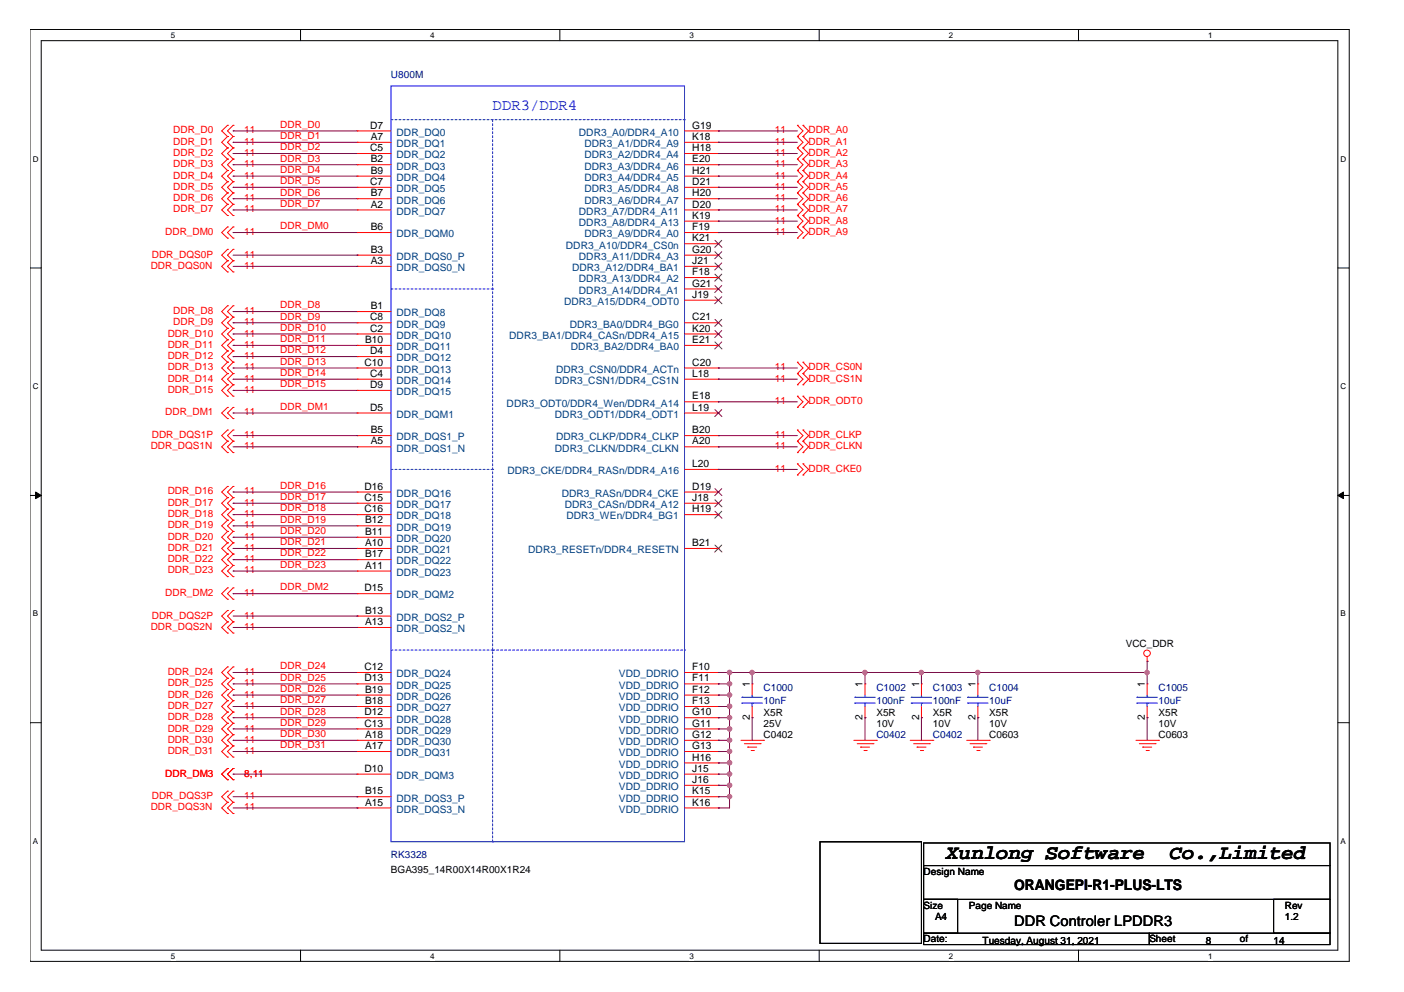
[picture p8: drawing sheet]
<svg xmlns="http://www.w3.org/2000/svg" width="297mm" height="210mm" viewBox="0 0 297 210" stroke-linecap="round" stroke-linejoin="round" font-family="sans-serif">
<path d="M6.3 6.2h279.2v197.2h-279.2zM8.7 8.6h274.3v192.5h-274.3z" fill="none" stroke="#000" stroke-width=".21"/>
<g fill="#fff">
<path d="M36.2 6.5h.9v1.9h-.9z"/>
<path d="M36.2 201.3h.9v1.9h-.9z"/>
</g>
<path d="M63.6 6.2v2.4M63.6 201.1v2.3" fill="none" stroke="#000" stroke-width=".21"/>
<g fill="#fff">
<path d="M91 6.5h.9v1.9h-.9z"/>
<path d="M91 201.3h.9v1.9h-.9z"/>
</g>
<path d="M118.4 6.2v2.4M118.4 201.1v2.3" fill="none" stroke="#000" stroke-width=".21"/>
<g fill="#fff">
<path d="M145.9 6.5h.9v1.9h-.9z"/>
<path d="M145.9 201.3h.9v1.9h-.9z"/>
</g>
<path d="M173.3 6.2v2.4M173.3 201.1v2.3" fill="none" stroke="#000" stroke-width=".21"/>
<g fill="#fff">
<path d="M200.7 6.5h1v1.9h-1z"/>
<path d="M200.7 201.3h1v1.9h-1z"/>
</g>
<path d="M228.2 6.2v2.4M228.2 201.1v2.3" fill="none" stroke="#000" stroke-width=".21"/>
<g fill="#fff">
<path d="M255.6 6.5h.9v1.9h-.9z"/>
<path d="M255.6 201.3h.9v1.9h-.9z"/>
<path d="M6.9 32.7h1.3v1.9h-1.3z"/>
<path d="M283.6 32.7h1.3v1.9h-1.3z"/>
<path d="M6.9 80.7h1.3v1.9h-1.3z"/>
<path d="M283.6 80.7h1.3v1.9h-1.3z"/>
</g>
<path d="M6.3 56.7h2.4M283 56.7h2.4" fill="none" stroke="#000" stroke-width=".21"/>
<g fill="#fff">
<path d="M6.9 128.9h1.2v1.9h-1.2z"/>
<path d="M283.6 128.9h1.2v1.9h-1.2z"/>
</g>
<path d="M6.3 104.8h2.4M283 104.8h2.4" fill="none" stroke="#000" stroke-width=".21"/>
<g fill="#000" stroke="#000" stroke-width=".21">
<path d="M7.5 104.1l1.2 .7-1.2 .7z" fill-rule="evenodd"/>
<path d="M283 104.8l1.2-.7v1.4z" fill-rule="evenodd"/>
</g>
<g fill="#fff">
<path d="M6.9 177h1.2v1.9h-1.2z"/>
<path d="M283.6 177h1.2v1.9h-1.2z"/>
</g>
<path d="M6.3 152.9h2.4M283 152.9h2.4M173.5 178.1h21.4v21.5h-21.4zM195.4 178.4h86v4.7h-86zM195.4 183.1h86v7.2h-86zM195.4 190.3h7.2v7.2h-7.2zM195.4 197.5h47.8v2.4h-47.8zM243.2 197.5h38.2v2.4h-38.2zM269.5 190.3h11.9v7.2h-11.9z" fill="none" stroke="#000" stroke-width=".21"/>
<g fill="none" stroke="#f00" stroke-width=".21">
<path d="M48.1 38.5h.1M48.1 36.1h.1M48.1 33.7h.1M48.1 31.3h.1M48.1 28.9h.1M48.1 26.5h.1M48.1 38.5l-1.2 1.1 1.2 1.2M48.1 36.1l-1.2 1.2 1.2 1.2M48.1 33.7l-1.2 1.2 1.2 1.2M48.1 31.3l-1.2 1.2 1.2 1.2M48.1 28.9l-1.2 1.2 1.2 1.2M48.1 26.5l-1.2 1.2 1.2 1.2"/>
<path d="M49.3 38.5h.1M49.3 36.1h.1M49.3 33.7h.1M49.3 31.3h.1M49.3 28.9h.1M49.3 26.5h.1M49.3 38.5l-1.2 1.1 1.2 1.2M49.3 36.1l-1.2 1.2 1.2 1.2M49.3 33.7l-1.2 1.2 1.2 1.2M49.3 31.3l-1.2 1.2 1.2 1.2M49.3 28.9l-1.2 1.2 1.2 1.2M49.3 26.5l-1.2 1.2 1.2 1.2"/>
<path d="M75.6 27.7h.1M75.6 30.1h.1M75.6 32.5h.1M75.6 34.9h.1M75.6 37.3h.1M75.6 39.6h.1M75.6 27.7h7.1M75.6 30.1h7.1M75.6 32.5h7.1M75.6 34.9h7.1M75.6 37.3h7.1M75.6 39.6h7.1"/>
<path d="M144.8 27.7h7.2M144.8 30.1h7.2M144.8 32.5h7.2M144.8 34.9h7.2M144.8 37.3h7.2M144.8 39.6h7.2M152 27.7h.1M152 30.1h.1M152 32.5h.1M152 34.9h.1M152 37.3h.1M152 39.6h.1"/>
<path d="M168.7 33.7h.1M168.7 31.3h.1M168.7 38.5h.1M168.7 36.1h.1M168.7 28.9h.1M168.7 26.5h.1M168.7 31.3l1.2 1.2-1.2 1.2M168.7 38.5l1.2 1.1-1.2 1.2M168.7 33.7l1.2 1.2-1.2 1.2M168.7 28.9l1.2 1.2-1.2 1.2M168.7 26.5l1.2 1.2-1.2 1.2M168.7 36.1l1.2 1.2-1.2 1.2"/>
<path d="M169.9 33.7h.1M169.9 31.3h.1M169.9 38.5h.1M169.9 36.1h.1M169.9 28.9h.1M169.9 26.5h.1M169.9 31.3l1.2 1.2-1.2 1.2M169.9 38.5l1.2 1.1-1.2 1.2M169.9 33.7l1.2 1.2-1.2 1.2M169.9 28.9l1.2 1.2-1.2 1.2M169.9 26.5l1.2 1.2-1.2 1.2M169.9 36.1l1.2 1.2-1.2 1.2"/>
<path d="M48.1 40.8h.1M48.1 43.2h.1M48.1 45.6h.1M48.1 48h.1M48.1 50.4h.1M48.1 52.8h.1M48.1 55.2h.1M48.1 57.5h.1M48.1 40.8l-1.2 1.3 1.2 1.1M48.1 43.2l-1.2 1.2 1.2 1.2M48.1 48l-1.2 1.2 1.2 1.2M48.1 52.8l-1.2 1.2 1.2 1.2"/>
<path d="M48.1 55.2l-1.2 1.2 1.2 1.1M49.3 40.8h.1M49.3 43.2h.1M49.3 45.6h.1M49.3 48h.1M49.3 50.4h.1M49.3 52.8h.1M49.3 55.2h.1M49.3 57.5h.1M49.3 40.8l-1.2 1.3 1.2 1.1M49.3 43.2l-1.2 1.2 1.2 1.2M49.3 48l-1.2 1.2 1.2 1.2"/>
<path d="M49.3 52.8l-1.2 1.2 1.2 1.2M49.3 55.2l-1.2 1.2 1.2 1.1M75.6 42.1h.1M75.6 44.4h.1M75.6 49.2h.1M75.6 54h.1M75.6 56.4h.1M75.6 42.1h7.1M75.6 44.4h7.1M75.6 49.2h7.1M75.6 54h7.1M75.6 56.4h7.1"/>
<path d="M144.8 42.1h7.2M144.8 44.4h7.2M144.8 49.2h7.2M144.8 54h7.2M144.8 56.4h7.2M144.8 46.8h7.2M144.8 51.6h7.2M144.8 58.7h7.2M152 42.1h.1M152 44.4h.1M152 46.8h.1M152 49.2h.1"/>
<path d="M152 51.6h.1M152 54h.1M152 56.4h.1M152 58.7h.1M168.7 40.8h.1M168.7 43.2h.1M168.7 50.4h.1M168.7 48h.1M168.7 45.6h.1M168.7 48l1.2 1.2-1.2 1.2M168.7 40.8l1.2 1.3-1.2 1.1M168.7 43.2l1.2 1.2-1.2 1.2"/>
<path d="M168.7 45.6l1.2 1.2-1.2 1.2M169.9 40.8h.1M169.9 43.2h.1M169.9 50.4h.1M169.9 48h.1M169.9 45.6h.1M169.9 40.8l1.2 1.3-1.2 1.1M169.9 48l1.2 1.2-1.2 1.2M169.9 43.2l1.2 1.2-1.2 1.2M169.9 45.6l1.2 1.2-1.2 1.2M48.1 74.3h.1M48.1 76.6h.1"/>
<path d="M48.1 79.1h.1M48.1 71.9h.1M48.1 64.7h.1M48.1 67.1h.1M48.1 69.5h.1M48.1 74.3l-1.2 1.2 1.2 1.1M48.1 79.1l-1.2 1.1 1.2 1.2M48.1 71.9l-1.2 1.2 1.2 1.2M48.1 64.7l-1.2 1.2 1.2 1.2M48.1 76.6l-1.2 1.3 1.2 1.2M48.1 69.5l-1.2 1.2 1.2 1.2M48.1 67.1l-1.2 1.2 1.2 1.2"/>
<path d="M49.3 74.3h.1M49.3 76.6h.1M49.3 79.1h.1M49.3 71.9h.1M49.3 64.7h.1M49.3 67.1h.1M49.3 69.5h.1M49.3 74.3l-1.2 1.2 1.2 1.1M49.3 79.1l-1.2 1.1 1.2 1.2M49.3 71.9l-1.2 1.2 1.2 1.2M49.3 64.7l-1.2 1.2 1.2 1.2M49.3 76.6l-1.2 1.3 1.2 1.2"/>
<path d="M49.3 69.5l-1.2 1.2 1.2 1.2M49.3 67.1l-1.2 1.2 1.2 1.2M75.6 65.9h.1M75.6 68.3h.1M75.6 70.7h.1M75.6 73.1h.1M75.6 75.5h.1M75.6 77.9h.1M75.6 65.9h7.1M75.6 68.3h7.1M75.6 70.7h7.1M75.6 73.1h7.1"/>
<path d="M75.6 75.5h7.1M75.6 77.9h7.1M144.8 68.3h7.2M144.8 70.7h7.2M144.8 73.1h7.2M144.8 77.9h7.2M144.8 61.1h7.2M144.8 63.5h7.2M152 61.1h.1M152 63.5h.1M152 68.3h.1M152 70.7h.1"/>
<path d="M152 73.1h.1M152 77.9h.1M168.7 79.1h.1M168.7 76.6h.1M168.7 79.1l1.2 1.1-1.2 1.2M168.7 76.6l1.2 1.3-1.2 1.2M169.9 79.1h.1M169.9 76.6h.1M169.9 79.1l1.2 1.1-1.2 1.2M169.9 76.6l1.2 1.3-1.2 1.2M48.1 86.2h.1M48.1 88.6h.1"/>
<path d="M48.1 81.4h.1M48.1 83.8h.1M48.1 91h.1M48.1 93.4h.1M48.1 95.8h.1M48.1 86.2l-1.2 1.2 1.2 1.2M48.1 81.4l-1.2 1.2 1.2 1.2M48.1 91l-1.2 1.2 1.2 1.2M48.1 93.4l-1.2 1.1 1.2 1.3M49.3 86.2h.1M49.3 88.6h.1M49.3 81.4h.1"/>
<path d="M49.3 83.8h.1M49.3 91h.1M49.3 93.4h.1M49.3 95.8h.1M49.3 86.2l-1.2 1.2 1.2 1.2M49.3 81.4l-1.2 1.2 1.2 1.2M49.3 91l-1.2 1.2 1.2 1.2M49.3 93.4l-1.2 1.1 1.2 1.3M75.6 80.2h.1M75.6 82.6h.1M75.6 87.4h.1M75.6 92.2h.1"/>
<path d="M75.6 94.5h.1M75.6 80.2h7.1M75.6 82.6h7.1M75.6 87.4h7.1M75.6 92.2h7.1M75.6 94.5h7.1M144.8 80.2h7.2M144.8 87.4h7.2M144.8 92.2h7.2M144.8 94.5h7.2M144.8 85h7.2M144.8 99.3h7.2"/>
<path d="M152 80.2h.1M152 85h.1M152 87.4h.1M152 92.2h.1M152 94.5h.1M152 99.3h.1M168.7 81.4h.1M168.7 95.8h.1M168.7 93.4h.1M168.7 98.1h.1M168.7 91h.1M168.7 86.2h.1"/>
<path d="M168.7 83.8h.1M168.7 93.4l1.2 1.1-1.2 1.3M168.7 98.1l1.2 1.2-1.2 1.2M168.7 91l1.2 1.2-1.2 1.2M168.7 83.8l1.2 1.2-1.2 1.2M169.9 81.4h.1M169.9 95.8h.1M169.9 93.4h.1M169.9 98.1h.1M169.9 91h.1M169.9 86.2h.1M169.9 83.8h.1"/>
<path d="M169.9 93.4l1.2 1.1-1.2 1.3M169.9 98.1l1.2 1.2-1.2 1.2M169.9 91l1.2 1.2-1.2 1.2M169.9 83.8l1.2 1.2-1.2 1.2M48.1 119.6h.1M48.1 112.5h.1M48.1 114.9h.1M48.1 117.2h.1M48.1 110.1h.1M48.1 102.9h.1M48.1 105.3h.1M48.1 107.7h.1"/>
<path d="M48.1 119.6l-1.2 1.2 1.2 1.2M48.1 112.5l-1.2 1.2 1.2 1.2M48.1 117.2l-1.2 1.2 1.2 1.2M48.1 110.1l-1.2 1.2 1.2 1.2M48.1 102.9l-1.2 1.2 1.2 1.2M48.1 114.9l-1.2 1.1 1.2 1.2M48.1 107.7l-1.2 1.2 1.2 1.2M48.1 105.3l-1.2 1.2 1.2 1.2M49.3 119.6h.1M49.3 112.5h.1M49.3 114.9h.1M49.3 117.2h.1"/>
<path d="M49.3 110.1h.1M49.3 102.9h.1M49.3 105.3h.1M49.3 107.7h.1M49.3 119.6l-1.2 1.2 1.2 1.2M49.3 112.5l-1.2 1.2 1.2 1.2M49.3 117.2l-1.2 1.2 1.2 1.2M49.3 110.1l-1.2 1.2 1.2 1.2M49.3 102.9l-1.2 1.2 1.2 1.2M49.3 114.9l-1.2 1.1 1.2 1.2M49.3 107.7l-1.2 1.2 1.2 1.2M49.3 105.3l-1.2 1.2 1.2 1.2"/>
<path d="M75.6 104.1h.1M75.6 106.5h.1M75.6 108.9h.1M75.6 111.3h.1M75.6 113.7h.1M75.6 116h.1M75.6 118.4h.1M75.6 104.1h7.1M75.6 106.5h7.1M75.6 108.9h7.1M75.6 111.3h7.1M75.6 113.7h7.1"/>
<path d="M75.6 116h7.1M75.6 118.4h7.1M144.8 104.1h7.2M144.8 106.5h7.2M144.8 108.9h7.2M144.8 116h7.2M152 104.1h.1M152 106.5h.1M152 108.9h.1M152 116h.1M168.7 100.5h.1M169.9 100.5h.1"/>
<path d="M48.1 122h.1M48.1 124.4h.1M48.1 126.8h.1M48.1 131.6h.1M48.1 134h.1M48.1 129.2h.1M48.1 124.4l-1.2 1.2 1.2 1.2M48.1 131.6l-1.2 1.2 1.2 1.2M48.1 129.2l-1.2 1.2 1.2 1.2M49.3 122h.1M49.3 124.4h.1M49.3 126.8h.1"/>
<path d="M49.3 131.6h.1M49.3 134h.1M49.3 129.2h.1M49.3 124.4l-1.2 1.2 1.2 1.2M49.3 131.6l-1.2 1.2 1.2 1.2M49.3 129.2l-1.2 1.2 1.2 1.2M75.6 120.8h.1M75.6 125.6h.1M75.6 130.4h.1M75.6 132.8h.1M75.6 120.8h7.1M75.6 125.6h7.1"/>
<path d="M75.6 130.4h7.1M75.6 132.8h7.1M242.7 139.9h.1M242.7 139v.9M48.1 155.5h.1M48.1 157.8h.1M48.1 150.7h.1M48.1 153h.1M48.1 148.3h.1M48.1 145.9h.1M48.1 141.1h.1M48.1 143.5h.1"/>
<path d="M48.1 155.5l-1.2 1.1 1.2 1.2M48.1 157.8l-1.2 1.2 1.2 1.2M48.1 150.7l-1.2 1.2 1.2 1.1M48.1 153l-1.2 1.2 1.2 1.3M48.1 148.3l-1.2 1.2 1.2 1.2M48.1 145.9l-1.2 1.2 1.2 1.2M48.1 141.1l-1.2 1.2 1.2 1.2M48.1 143.5l-1.2 1.2 1.2 1.2M49.3 155.5h.1M49.3 157.8h.1M49.3 150.7h.1M49.3 153h.1"/>
<path d="M49.3 148.3h.1M49.3 145.9h.1M49.3 141.1h.1M49.3 143.5h.1M49.3 155.5l-1.2 1.1 1.2 1.2M49.3 157.8l-1.2 1.2 1.2 1.2M49.3 150.7l-1.2 1.2 1.2 1.1M49.3 153l-1.2 1.2 1.2 1.3M49.3 148.3l-1.2 1.2 1.2 1.2M49.3 145.9l-1.2 1.2 1.2 1.2M49.3 141.1l-1.2 1.2 1.2 1.2M49.3 143.5l-1.2 1.2 1.2 1.2"/>
<path d="M75.6 142.3h.1M75.6 144.7h.1M75.6 147.1h.1M75.6 149.5h.1M75.6 151.9h.1M75.6 154.2h.1M75.6 156.6h.1M75.6 159h.1M75.6 156.6h7.1M75.6 142.3h7.1M75.6 144.7h7.1M75.6 147.1h7.1"/>
<path d="M75.6 149.5h7.1M75.6 151.9h7.1M75.6 154.2h7.1M75.6 159h7.1M144.8 156.6h7.2M144.8 142.3h7.2M144.8 144.7h7.2M144.8 147.1h7.2M144.8 149.5h7.2M144.8 151.9h7.2M144.8 154.2h7.2M144.8 159h7.2"/>
<path d="M152 142.3h.1M152 144.7h.1M152 147.1h.1M152 149.5h.1M152 151.9h.1M152 154.2h.1M152 156.6h.1M152 159h.1M156.8 156.6h4.7M157.5 157.4h3.3M158.2 158.1h.1M158.2 158.1h1.9"/>
<path d="M158.9 158.8h.5M159.1 144.7h.1M159.1 151.9h.1M159.1 144.7v2.4M159.1 149.5v2.4M159.4 158.8h.1M160.8 157.4h.1M161.5 156.6h.1M180.6 156.6h4.8M181.4 157.4h3.3M182.1 158.1h.1M182.1 158.1h1.9"/>
<path d="M182.8 158.8h.5M183 144.7h.1M183 151.9h.1M183 144.7v2.4M183 149.5v2.4M183.3 158.8h.1M184.7 157.4h.1M185.4 156.6h.1M192.6 156.6h4.8M193.3 157.4h3.3M194 158.1h.1M194 158.1h1.9"/>
<path d="M194.7 158.8h.5M194.9 144.7h.1M194.9 151.9h.1M194.9 144.7v2.4M194.9 149.5v2.4M195.2 158.8h.1M196.6 157.4h.1M197.4 156.6h.1M204.5 156.6h4.8M205.2 157.4h3.4M206 158.1h.1M206 158.1h1.9"/>
<path d="M206.7 158.8h.4M206.9 144.7h.1M206.9 151.9h.1M206.9 144.7v2.4M206.9 149.5v2.4M207.1 158.8h.1M208.6 157.4h.1M209.3 156.6h.1M240.3 156.6h4.8M241 157.4h3.4M241.8 158.1h.1M241.8 158.1h1.9"/>
<path d="M242.5 158.8h.5M242.7 144.7h.1M242.7 151.9h.1M242.7 144.7v2.4M242.7 149.5v2.4M243 158.8h.1M244.4 157.4h.1M245.1 156.6h.1M48.1 160.2h.1M48.1 162.6h.1M48.1 165h.1M48.1 169.8h.1"/>
<path d="M48.1 172.1h.1M48.1 167.4h.1M48.1 162.6l-1.2 1.2 1.2 1.2M48.1 169.8l-1.2 1.2 1.2 1.1M48.1 167.4l-1.2 1.2 1.2 1.2M49.3 160.2h.1M49.3 162.6h.1M49.3 165h.1M49.3 169.8h.1M49.3 172.1h.1M49.3 167.4h.1M49.3 162.6l-1.2 1.2 1.2 1.2"/>
<path d="M49.3 169.8l-1.2 1.2 1.2 1.1M49.3 167.4l-1.2 1.2 1.2 1.2M75.6 163.8h.1M75.6 168.6h.1M75.6 171h.1M75.6 163.8h7.1M75.6 168.6h7.1M75.6 171h7.1M144.8 163.8h7.2M144.8 168.6h7.2M144.8 171h7.2M144.8 161.4h7.2"/>
<path d="M144.8 166.2h7.2M152 161.4h.1M152 163.8h.1M152 166.2h.1M152 168.6h.1M152 171h.1"/>
<circle cx="242.7" cy="138.2" r=".69"/>
</g>
<g fill="none" stroke="#00f" stroke-width=".21">
<path d="M82.7 18.2h62.1v159.9h-62.1zM157 148.8h.1M157 147.5h.1M157 148.8h4.3M157 147.5h4.3M159.1 147.5h.1M159.1 148.8h.1M159.1 147.1v.4M159.1 148.8v.7M180.8 148.8h.1M180.8 147.5h.1M180.8 148.8h4.4"/>
<path d="M180.8 147.5h4.4M183 147.5h.1M183 148.8h.1M183 147.1v.4M183 148.8v.7M192.8 148.8h.1M192.8 147.5h.1M192.8 148.8h4.3M192.8 147.5h4.3M194.9 147.5h.1M194.9 148.8h.1M194.9 147.1v.4"/>
<path d="M194.9 148.8v.7M204.7 148.8h.1M204.7 147.5h.1M204.7 148.8h4.3M204.7 147.5h4.3M206.9 147.5h.1M206.9 148.8h.1M206.9 147.1v.4M206.9 148.8v.7M240.5 148.8h.1M240.5 147.5h.1M240.5 148.8h4.4"/>
<path d="M240.5 147.5h4.4M242.7 147.5h.1M242.7 148.8h.1M242.7 147.1v.4M242.7 148.8v.7"/>
</g>
<path d="M82.7 25.3h62.1M104.2 25.3v152.8M144.8 25.3h.1M82.7 61.1h21.5M104.2 61.1h.1M82.7 99.3h21.5M104.2 99.3h.1M82.7 137.6h21.5M104.2 137.6h.1M104.2 137.6h40.6M144.8 137.6h.1M104.2 178.1h.1" fill="none" stroke="#00f" stroke-width=".21" stroke-dasharray=".4 .4"/>
<g fill="none" stroke="#804000" stroke-width=".21">
<path d="M151.3 50.9l1.4 1.4M151.3 53.3l1.4 1.5M151.3 55.6l1.4 1.5M151.3 58l1.4 1.5M152.7 50.9l-1.5 1.4M152.7 53.3l-1.5 1.5M152.7 55.6l-1.5 1.5M152.7 58l-1.5 1.5M151.3 60.4l1.4 1.5M151.3 62.8l1.4 1.5M151.3 67.6l1.4 1.5M151.3 69.9l1.4 1.5"/>
<path d="M151.3 72.4l1.4 1.4M152.7 60.4l-1.5 1.5M152.7 62.8l-1.5 1.5M152.7 67.6l-1.5 1.5M152.7 69.9l-1.5 1.5M152.7 72.4l-1.5 1.4M151.3 86.7l1.4 1.5M152.7 86.7l-1.5 1.5M151.3 103.4l1.4 1.5M151.3 105.8l1.4 1.4M151.3 108.2l1.4 1.5M151.3 115.3l1.4 1.5"/>
<path d="M152.7 103.4l-1.5 1.5M152.7 105.8l-1.5 1.4M152.7 108.2l-1.5 1.5M152.7 115.3l-1.5 1.5"/>
</g>
<g fill="none" stroke="#800040" stroke-width=".21">
<path d="M49.3 37.3h.1M49.3 30.1h.1M49.3 34.9h.1M49.3 32.5h.1M49.3 39.6h.1M49.3 27.7h.1M49.3 37.3h26.3M49.3 30.1h26.3M49.3 34.9h26.3M49.3 32.5h26.3M49.3 39.6h26.3M49.3 27.7h26.3"/>
<path d="M152 34.9h.1M152 39.6h.1M152 30.1h.1M152 32.5h.1M152 27.7h.1M152 37.3h.1M152 37.3h16.7M152 30.1h16.7M152 34.9h16.7M152 32.5h16.7M152 39.6h16.7M152 27.7h16.7"/>
<path d="M49.3 44.4h.1M49.3 42.1h.1M49.3 49.2h.1M49.3 54h26.3M49.3 56.4h26.3M49.3 44.4h26.3M49.3 42.1h26.3M49.3 49.2h26.3M75.6 54h.1M75.6 56.4h.1M152 44.4h.1M152 42.1h.1"/>
<path d="M152 46.8h.1M152 49.2h.1M152 44.4h16.7M152 42.1h16.7M152 49.2h16.7M152 46.8h16.7M49.3 68.3h.1M49.3 65.9h.1M49.3 77.9h.1M49.3 75.5h.1M49.3 73.1h.1M49.3 70.7h.1"/>
<path d="M49.3 77.9h26.3M49.3 68.3h26.3M49.3 65.9h26.3M49.3 75.5h26.3M49.3 73.1h26.3M49.3 70.7h26.3M152 77.9h.1M152 77.9h16.7M49.3 80.2h.1M49.3 82.6h.1M49.3 87.4h.1M49.3 92.2h26.3"/>
<path d="M49.3 94.5h26.3M49.3 80.2h26.3M49.3 82.6h26.3M49.3 87.4h26.3M75.6 92.2h.1M75.6 94.5h.1M152 94.5h.1M152 85h.1M152 99.3h.1M152 92.2h.1M152 80.2h.1M152 92.2h16.7"/>
<path d="M152 94.5h16.7M152 85h16.7M152 99.3h16.7M152 80.2h16.7M49.3 111.3h.1M49.3 106.5h.1M49.3 108.9h.1M49.3 116h.1M49.3 104.1h.1M49.3 118.4h.1M49.3 113.7h.1M49.3 111.3h26.3"/>
<path d="M49.3 106.5h26.3M49.3 108.9h26.3M49.3 116h26.3M49.3 104.1h26.3M49.3 118.4h26.3M49.3 113.7h26.3M49.3 120.8h.1M49.3 125.6h.1M49.3 130.4h26.3M49.3 132.8h26.3M49.3 120.8h26.3M49.3 125.6h26.3"/>
<path d="M75.6 130.4h.1M75.6 132.8h.1M242.7 139.9h.1M242.7 139.9v4.8M49.3 149.5h.1M49.3 147.1h.1M49.3 156.6h.1M49.3 159h.1M49.3 154.2h.1M49.3 142.3h.1M49.3 151.9h.1M49.3 144.7h.1"/>
<path d="M49.3 149.5h26.3M49.3 147.1h26.3M49.3 156.6h26.3M49.3 159h26.3M49.3 154.2h26.3M49.3 142.3h26.3M49.3 151.9h26.3M49.3 144.7h26.3M152 147.1h.1M152 154.2h.1M152 151.9h.1M152 159h.1"/>
<path d="M152 156.6h.1M152 149.5h.1M152 142.3h.1M152 144.7h.1M152 149.5h2.3M152 147.1h2.3M152 156.6h2.3M152 159h2.3M152 154.2h2.3M152 142.3h90.7M152 151.9h2.3M152 144.7h2.3"/>
<path d="M154.3 151.9h.1M154.3 156.6h.1M154.3 154.2h.1M154.3 159h.1M154.3 144.7h.1M154.3 147.1h.1M154.3 142.3h.1M154.3 149.5h.1M154.3 142.3v28.7h-2.3M159.1 151.9h.1M159.1 142.3h.1M159.1 142.3v2.4"/>
<path d="M159.1 151.9v4.7M183 142.3h.1M183 151.9h.1M183 142.3v2.4M183 151.9v4.7M194.9 142.3h.1M194.9 151.9h.1M194.9 142.3v2.4M194.9 151.9v4.7M206.9 142.3h.1M206.9 151.9h.1M206.9 142.3v2.4"/>
<path d="M206.9 151.9v4.7M242.7 151.9h.1M242.7 142.3h.1M242.7 151.9v4.7M49.3 163.8h.1M49.3 163.8h26.3M49.3 168.6h26.3M49.3 171h26.3M75.6 168.6h.1M75.6 171h.1M152 168.6h.1M152 166.2h.1"/>
<path d="M152 163.8h.1M152 171h.1M152 161.4h.1M152 163.8h2.3M152 168.6h2.3M152 166.2h2.3M152 161.4h2.3M154.3 163.8h.1M154.3 166.2h.1M154.3 161.4h.1M154.3 168.6h.1"/>
</g>
<g fill="#f0f" stroke="#f0f" stroke-width=".21">
<circle cx="154.4" cy="163.8" r=".46"/>
<circle cx="154.4" cy="156.6" r=".46"/>
<circle cx="154.3" cy="154.2" r=".47"/>
<circle cx="154.4" cy="159" r=".46"/>
<circle cx="154.4" cy="168.6" r=".46"/>
<circle cx="154.3" cy="161.4" r=".47"/>
<circle cx="154.4" cy="147.1" r=".46"/>
<circle cx="159.1" cy="142.3" r=".46"/>
<circle cx="183" cy="142.3" r=".46"/>
<circle cx="194.9" cy="142.3" r=".46"/>
<circle cx="154.4" cy="151.8" r=".46"/>
<circle cx="154.3" cy="149.4" r=".47"/>
<circle cx="154.3" cy="166.2" r=".47"/>
<circle cx="154.4" cy="144.7" r=".46"/>
<circle cx="154.3" cy="142.3" r=".47"/>
<circle cx="206.8" cy="142.3" r=".46"/>
<circle cx="242.7" cy="142.3" r=".46"/>
</g>
<g font-size="4.3">
<text x="200.2" y="181.7">Xunlong Software</text>
<text x="247.4" y="181.7">Co.,Limited</text>
</g>
<text font-size="3.3" fill="#00f" x="104.2" y="23.2">DDR3/DDR4</text>
<g font-size="3.1">
<text x="214.5" y="188.4">ORANGEPI-R1-PLUS-LTS</text>
<text x="214.5" y="196">DDR Controler LPDDR3</text>
</g>
<g font-size="2.2">
<text x="78.3" y="27.2">D7</text>
<text x="78.4" y="29.6">A7</text>
<text x="146.5" y="29.6">K18</text>
<text x="146.5" y="27.2">G19</text>
<text x="78.3" y="32">C5</text>
<text x="78.4" y="34.3">B2</text>
<text x="146.5" y="32">H18</text>
<text x="146.5" y="34.3">E20</text>
<text x="78.3" y="39.1">C7</text>
<text x="78.4" y="36.8">B9</text>
<text x="78.4" y="41.5">B7</text>
<text x="146.5" y="36.8">H21</text>
<text x="146.5" y="39.1">D21</text>
<text x="146.5" y="41.5">H20</text>
<text x="78.4" y="43.9">A2</text>
<text x="146.5" y="43.9">D20</text>
<text x="146.5" y="46.3">K19</text>
<text x="78.4" y="48.7">B6</text>
<text x="78.4" y="53.5">B3</text>
<text x="146.5" y="48.7">F19</text>
<text x="146.5" y="51.1">K21</text>
<text x="146.5" y="53.5">G20</text>
<text x="78.4" y="55.9">A3</text>
<text x="146.5" y="55.9">J21</text>
<text x="146.5" y="58.2">F18</text>
<text x="78.4" y="65.4">B1</text>
<text x="146.5" y="60.6">G21</text>
<text x="146.5" y="63">J19</text>
<text x="78.3" y="67.8">C8</text>
<text x="78.3" y="70.2">C2</text>
<text x="146.5" y="67.8">C21</text>
<text x="146.5" y="70.2">K20</text>
<text x="77.1" y="77.4">C10</text>
<text x="77.3" y="72.6">B10</text>
<text x="78.3" y="74.9">D4</text>
<text x="146.5" y="72.6">E21</text>
<text x="146.5" y="77.4">C20</text>
<text x="78.3" y="79.7">C4</text>
<text x="78.3" y="82.1">D9</text>
<text x="146.5" y="79.7">L18</text>
<text x="78.3" y="86.9">D5</text>
<text x="146.5" y="84.5">E18</text>
<text x="146.5" y="86.9">L19</text>
<text x="78.4" y="91.7">B5</text>
<text x="78.4" y="94">A5</text>
<text x="146.5" y="91.7">B20</text>
<text x="146.5" y="94">A20</text>
<text x="146.5" y="98.8">L20</text>
<text x="77.1" y="103.6">D16</text>
<text x="77.1" y="106">C15</text>
<text x="146.5" y="103.6">D19</text>
<text x="146.5" y="106">J18</text>
<text x="77.1" y="108.4">C16</text>
<text x="77.3" y="110.8">B12</text>
<text x="77.3" y="113.2">B11</text>
<text x="146.5" y="108.4">H19</text>
<text x="77.3" y="115.5">A10</text>
<text x="77.3" y="117.9">B17</text>
<text x="146.5" y="115.5">B21</text>
<text x="77.1" y="125.1">D15</text>
<text x="77.3" y="120.3">A11</text>
<text x="77.3" y="129.9">B13</text>
<text x="77.3" y="132.3">A13</text>
<text x="77.1" y="141.8">C12</text>
<text x="146.5" y="141.8">F10</text>
<text x="77.1" y="144.2">D13</text>
<text x="77.3" y="146.6">B19</text>
<text x="77.3" y="149">B18</text>
<text x="146.5" y="144.2">F11</text>
<text x="146.5" y="146.6">F12</text>
<text x="146.5" y="149">F13</text>
<text x="158.6" y="145.4" transform="rotate(-90 158.6 145.4)">1</text>
<text x="182.5" y="145.4" transform="rotate(-90 182.5 145.4)">1</text>
<text x="194.4" y="145.4" transform="rotate(-90 194.4 145.4)">1</text>
<text x="206.4" y="145.4" transform="rotate(-90 206.4 145.4)">1</text>
<text x="242.2" y="145.4" transform="rotate(-90 242.2 145.4)">1</text>
<text x="77.1" y="151.4">D12</text>
<text x="77.1" y="153.7">C13</text>
<text x="146.5" y="151.4">G10</text>
<text x="146.5" y="153.7">G11</text>
<text x="158.6" y="152.4" transform="rotate(-90 158.6 152.4)">2</text>
<text x="182.5" y="152.4" transform="rotate(-90 182.5 152.4)">2</text>
<text x="194.4" y="152.4" transform="rotate(-90 194.4 152.4)">2</text>
<text x="206.4" y="152.4" transform="rotate(-90 206.4 152.4)">2</text>
<text x="242.2" y="152.4" transform="rotate(-90 242.2 152.4)">2</text>
<text x="77.3" y="156.1">A18</text>
<text x="77.3" y="158.5">A17</text>
<text x="146.5" y="156.1">G12</text>
<text x="146.5" y="158.5">G13</text>
<text x="146.5" y="160.9">H16</text>
<text x="77.1" y="163.3">D10</text>
<text x="146.5" y="163.3">J15</text>
<text x="146.5" y="165.7">J16</text>
<text x="77.3" y="168.1">B15</text>
<text x="77.3" y="170.4">A15</text>
<text x="146.5" y="168.1">K15</text>
<text x="146.5" y="170.4">K16</text>
</g>
<g font-size="2.2" fill="#004080">
<text x="83.9" y="28.7">DDR_DQ0</text>
<text x="122.5" y="28.7">DDR3_A0/DDR4_A10</text>
<text x="83.9" y="31.1">DDR_DQ1</text>
<text x="83.9" y="33.5">DDR_DQ2</text>
<text x="83.9" y="35.9">DDR_DQ3</text>
<text x="123.7" y="31.1">DDR3_A1/DDR4_A9</text>
<text x="123.7" y="33.5">DDR3_A2/DDR4_A4</text>
<text x="123.7" y="35.9">DDR3_A3/DDR4_A6</text>
<text x="83.9" y="38.3">DDR_DQ4</text>
<text x="83.9" y="40.7">DDR_DQ5</text>
<text x="123.7" y="38.3">DDR3_A4/DDR4_A5</text>
<text x="123.7" y="40.7">DDR3_A5/DDR4_A8</text>
<text x="83.9" y="43.1">DDR_DQ6</text>
<text x="83.9" y="45.4">DDR_DQ7</text>
<text x="122.5" y="45.4">DDR3_A7/DDR4_A11</text>
<text x="122.5" y="47.8">DDR3_A8/DDR4_A13</text>
<text x="123.7" y="43.1">DDR3_A6/DDR4_A7</text>
<text x="83.9" y="50.2">DDR_DQM0</text>
<text x="119.7" y="52.6">DDR3_A10/DDR4_CS0n</text>
<text x="123.7" y="50.2">DDR3_A9/DDR4_A0</text>
<text x="83.9" y="55">DDR_DQS0_P</text>
<text x="83.9" y="57.4">DDR_DQS0_N</text>
<text x="121" y="57.4">DDR3_A12/DDR4_BA1</text>
<text x="122.5" y="55">DDR3_A11/DDR4_A3</text>
<text x="122.5" y="59.7">DDR3_A13/DDR4_A2</text>
<text x="119.3" y="64.5">DDR3_A15/DDR4_ODT0</text>
<text x="122.5" y="62.2">DDR3_A14/DDR4_A1</text>
<text x="83.9" y="66.9">DDR_DQ8</text>
<text x="83.9" y="69.3">DDR_DQ9</text>
<text x="83.9" y="71.7">DDR_DQ10</text>
<text x="107.7" y="71.7">DDR3_BA1/DDR4_CASn/DDR4_A15</text>
<text x="120.5" y="69.3">DDR3_BA0/DDR4_BG0</text>
<text x="83.9" y="74.1">DDR_DQ11</text>
<text x="83.9" y="76.5">DDR_DQ12</text>
<text x="120.8" y="74.1">DDR3_BA2/DDR4_BA0</text>
<text x="83.9" y="78.9">DDR_DQ13</text>
<text x="83.9" y="81.3">DDR_DQ14</text>
<text x="83.9" y="83.6">DDR_DQ15</text>
<text x="117.4" y="81.3">DDR3_CSN1/DDR4_CS1N</text>
<text x="117.6" y="78.9">DDR3_CSN0/DDR4_ACTn</text>
<text x="83.9" y="88.4">DDR_DQM1</text>
<text x="107.2" y="86">DDR3_ODT0/DDR4_Wen/DDR4_A14</text>
<text x="117.4" y="88.4">DDR3_ODT1/DDR4_ODT1</text>
<text x="83.9" y="93.2">DDR_DQS1_P</text>
<text x="83.9" y="95.6">DDR_DQS1_N</text>
<text x="117.4" y="95.6">DDR3_CLKN/DDR4_CLKN</text>
<text x="117.6" y="93.2">DDR3_CLKP/DDR4_CLKP</text>
<text x="107.4" y="100.3">DDR3_CKE/DDR4_RASn/DDR4_A16</text>
<text x="83.9" y="105.1">DDR_DQ16</text>
<text x="83.9" y="107.5">DDR_DQ17</text>
<text x="118.8" y="105.1">DDR3_RASn/DDR4_CKE</text>
<text x="119.5" y="107.5">DDR3_CASn/DDR4_A12</text>
<text x="83.9" y="109.9">DDR_DQ18</text>
<text x="83.9" y="112.3">DDR_DQ19</text>
<text x="119.8" y="109.9">DDR3_WEn/DDR4_BG1</text>
<text x="83.9" y="114.7">DDR_DQ20</text>
<text x="83.9" y="117.1">DDR_DQ21</text>
<text x="83.9" y="119.4">DDR_DQ22</text>
<text x="111.8" y="117.1">DDR3_RESETn/DDR4_RESETN</text>
<text x="83.9" y="121.8">DDR_DQ23</text>
<text x="83.9" y="126.6">DDR_DQM2</text>
<text x="83.9" y="131.4">DDR_DQS2_P</text>
<text x="83.9" y="133.8">DDR_DQS2_N</text>
<text x="83.9" y="143.3">DDR_DQ24</text>
<text x="130.9" y="143.3">VDD_DDRIO</text>
<text x="83.9" y="145.7">DDR_DQ25</text>
<text x="83.9" y="148.1">DDR_DQ26</text>
<text x="130.9" y="145.7">VDD_DDRIO</text>
<text x="130.9" y="148.1">VDD_DDRIO</text>
<text x="83.9" y="150.5">DDR_DQ27</text>
<text x="83.9" y="152.9">DDR_DQ28</text>
<text x="83.9" y="155.3">DDR_DQ29</text>
<text x="130.9" y="150.5">VDD_DDRIO</text>
<text x="130.9" y="152.9">VDD_DDRIO</text>
<text x="130.9" y="155.3">VDD_DDRIO</text>
<text x="83.9" y="157.7">DDR_DQ30</text>
<text x="83.9" y="160">DDR_DQ31</text>
<text x="130.9" y="157.7">VDD_DDRIO</text>
<text x="130.9" y="160">VDD_DDRIO</text>
<text x="83.9" y="164.8">DDR_DQM3</text>
<text x="130.9" y="162.4">VDD_DDRIO</text>
<text x="130.9" y="164.8">VDD_DDRIO</text>
<text x="130.9" y="167.2">VDD_DDRIO</text>
<text x="83.9" y="169.6">DDR_DQS3_P</text>
<text x="83.9" y="172">DDR_DQS3_N</text>
<text x="130.9" y="169.6">VDD_DDRIO</text>
<text x="130.9" y="172">VDD_DDRIO</text>
</g>
<g font-size="2.1" fill="#000080">
<text x="82.7" y="16.5">U800M</text>
<text x="161.5" y="146.2">C1000</text>
<text x="161.5" y="149">10nF</text>
<text x="185.4" y="146.2">C1002</text>
<text x="185.4" y="149">100nF</text>
<text x="197.4" y="146.2">C1003</text>
<text x="197.4" y="149">100nF</text>
<text x="209.3" y="146.2">C1004</text>
<text x="209.3" y="149">10uF</text>
<text x="245.1" y="146.2">C1005</text>
<text x="245.1" y="149">10uF</text>
<text x="185.4" y="156.2">C0402</text>
<text x="197.4" y="156.2">C0402</text>
<text x="82.7" y="181.5">RK3328</text>
</g>
<g font-size="2.1" fill="#f00">
<text x="36.7" y="28.2">DDR_D0</text>
<text x="51.7" y="28.2">11</text>
<text x="59.3" y="29.4">DDR_D1</text>
<text x="59.3" y="27">DDR_D0</text>
<text x="163.9" y="28.2">11</text>
<text x="171.1" y="28.2">DDR_A0</text>
<text x="36.7" y="35.4">DDR_D3</text>
<text x="36.7" y="33">DDR_D2</text>
<text x="36.7" y="30.6">DDR_D1</text>
<text x="51.7" y="35.4">11</text>
<text x="51.7" y="33">11</text>
<text x="51.7" y="30.6">11</text>
<text x="59.3" y="34.2">DDR_D3</text>
<text x="59.3" y="31.8">DDR_D2</text>
<text x="163.9" y="33">11</text>
<text x="163.9" y="35.4">11</text>
<text x="163.9" y="30.6">11</text>
<text x="171.1" y="33">DDR_A2</text>
<text x="171.1" y="35.4">DDR_A3</text>
<text x="171.1" y="30.6">DDR_A1</text>
<text x="36.7" y="40.1">DDR_D5</text>
<text x="36.7" y="37.8">DDR_D4</text>
<text x="51.7" y="40.1">11</text>
<text x="51.7" y="37.8">11</text>
<text x="59.3" y="36.6">DDR_D4</text>
<text x="59.3" y="39">DDR_D5</text>
<text x="59.3" y="41.4">DDR_D6</text>
<text x="163.9" y="40.1">11</text>
<text x="163.9" y="37.8">11</text>
<text x="171.1" y="40.1">DDR_A5</text>
<text x="171.1" y="37.8">DDR_A4</text>
<text x="36.7" y="42.6">DDR_D6</text>
<text x="36.7" y="44.9">DDR_D7</text>
<text x="51.7" y="42.6">11</text>
<text x="51.7" y="44.9">11</text>
<text x="59.3" y="43.7">DDR_D7</text>
<text x="163.9" y="42.6">11</text>
<text x="163.9" y="44.9">11</text>
<text x="163.9" y="47.3">11</text>
<text x="171.1" y="42.6">DDR_A6</text>
<text x="171.1" y="44.9">DDR_A7</text>
<text x="171.1" y="47.3">DDR_A8</text>
<text x="35" y="49.7">DDR_DM0</text>
<text x="51.7" y="49.7">11</text>
<text x="59.3" y="48.5">DDR_DM0</text>
<text x="163.9" y="49.7">11</text>
<text x="171.1" y="49.7">DDR_A9</text>
<text x="31.9" y="56.9">DDR_DQS0N</text>
<text x="32.1" y="54.5">DDR_DQS0P</text>
<text x="51.7" y="54.5">11</text>
<text x="51.7" y="56.9">11</text>
<text x="59.3" y="65.2">DDR_D8</text>
<text x="35.5" y="71.2">DDR_D10</text>
<text x="36.7" y="66.4">DDR_D8</text>
<text x="36.7" y="68.8">DDR_D9</text>
<text x="51.7" y="66.4">11</text>
<text x="51.7" y="71.2">11</text>
<text x="51.7" y="68.8">11</text>
<text x="59.3" y="67.6">DDR_D9</text>
<text x="59.3" y="70">DDR_D10</text>
<text x="35.5" y="76">DDR_D12</text>
<text x="35.5" y="73.6">DDR_D11</text>
<text x="51.7" y="76">11</text>
<text x="51.7" y="73.6">11</text>
<text x="59.3" y="77.2">DDR_D13</text>
<text x="59.3" y="74.8">DDR_D12</text>
<text x="59.3" y="72.4">DDR_D11</text>
<text x="35.5" y="83.2">DDR_D15</text>
<text x="35.5" y="80.7">DDR_D14</text>
<text x="35.5" y="78.4">DDR_D13</text>
<text x="51.7" y="83.2">11</text>
<text x="51.7" y="80.7">11</text>
<text x="51.7" y="78.4">11</text>
<text x="59.3" y="79.6">DDR_D14</text>
<text x="59.3" y="81.9">DDR_D15</text>
<text x="163.9" y="80.7">11</text>
<text x="163.9" y="78.4">11</text>
<text x="171.1" y="80.7">DDR_CS1N</text>
<text x="171.1" y="78.4">DDR_CS0N</text>
<text x="35" y="87.9">DDR_DM1</text>
<text x="51.7" y="87.9">11</text>
<text x="59.3" y="86.7">DDR_DM1</text>
<text x="163.9" y="85.5">11</text>
<text x="171.1" y="85.5">DDR_ODT0</text>
<text x="31.9" y="95.1">DDR_DQS1N</text>
<text x="32.1" y="92.7">DDR_DQS1P</text>
<text x="51.7" y="92.7">11</text>
<text x="51.7" y="95.1">11</text>
<text x="163.9" y="95.1">11</text>
<text x="163.9" y="92.7">11</text>
<text x="171.1" y="95.1">DDR_CLKN</text>
<text x="171.1" y="92.7">DDR_CLKP</text>
<text x="163.9" y="99.8">11</text>
<text x="171.1" y="99.8">DDR_CKE0</text>
<text x="35.5" y="104.6">DDR_D16</text>
<text x="35.5" y="107">DDR_D17</text>
<text x="51.7" y="104.6">11</text>
<text x="51.7" y="107">11</text>
<text x="59.3" y="105.8">DDR_D17</text>
<text x="59.3" y="103.4">DDR_D16</text>
<text x="35.5" y="111.8">DDR_D19</text>
<text x="35.5" y="109.4">DDR_D18</text>
<text x="51.7" y="111.8">11</text>
<text x="51.7" y="109.4">11</text>
<text x="59.3" y="110.6">DDR_D19</text>
<text x="59.3" y="108.2">DDR_D18</text>
<text x="59.3" y="113">DDR_D20</text>
<text x="35.5" y="114.2">DDR_D20</text>
<text x="35.5" y="119">DDR_D22</text>
<text x="35.5" y="116.6">DDR_D21</text>
<text x="51.7" y="114.2">11</text>
<text x="51.7" y="119">11</text>
<text x="51.7" y="116.6">11</text>
<text x="59.3" y="115.4">DDR_D21</text>
<text x="59.3" y="117.7">DDR_D22</text>
<text x="35.5" y="121.3">DDR_D23</text>
<text x="51.7" y="121.3">11</text>
<text x="59.3" y="120.2">DDR_D23</text>
<text x="59.3" y="124.9">DDR_DM2</text>
<text x="32.1" y="130.9">DDR_DQS2P</text>
<text x="35" y="126.1">DDR_DM2</text>
<text x="51.7" y="126.1">11</text>
<text x="51.7" y="130.9">11</text>
<text x="31.9" y="133.3">DDR_DQS2N</text>
<text x="51.7" y="133.3">11</text>
<text x="35.5" y="142.8">DDR_D24</text>
<text x="51.7" y="142.8">11</text>
<text x="59.3" y="141.6">DDR_D24</text>
<text x="35.5" y="147.6">DDR_D26</text>
<text x="35.5" y="145.2">DDR_D25</text>
<text x="51.7" y="147.6">11</text>
<text x="51.7" y="145.2">11</text>
<text x="59.3" y="148.8">DDR_D27</text>
<text x="59.3" y="146.4">DDR_D26</text>
<text x="59.3" y="144">DDR_D25</text>
<text x="35.5" y="152.4">DDR_D28</text>
<text x="35.5" y="154.8">DDR_D29</text>
<text x="35.5" y="150">DDR_D27</text>
<text x="51.7" y="152.4">11</text>
<text x="51.7" y="154.8">11</text>
<text x="51.7" y="150">11</text>
<text x="59.3" y="156">DDR_D30</text>
<text x="59.3" y="153.6">DDR_D29</text>
<text x="59.3" y="151.2">DDR_D28</text>
<text x="35.5" y="157.2">DDR_D30</text>
<text x="35.5" y="159.5">DDR_D31</text>
<text x="51.7" y="157.2">11</text>
<text x="51.7" y="159.5">11</text>
<text x="59.3" y="158.3">DDR_D31</text>
<text x="35" y="164.3">DDR_DM3</text>
<text x="51.7" y="164.3">8,11</text>
<text x="31.9" y="171.5">DDR_DQS3N</text>
<text x="32.1" y="169.1">DDR_DQS3P</text>
<text x="51.7" y="171.5">11</text>
<text x="51.7" y="169.1">11</text>
</g>
<g font-size="2.1">
<text x="238.2" y="136.9">VCC_DDR</text>
<text x="161.5" y="151.4">X5R</text>
<text x="161.5" y="153.8">25V</text>
<text x="185.4" y="151.4">X5R</text>
<text x="185.4" y="153.8">10V</text>
<text x="197.4" y="151.4">X5R</text>
<text x="197.4" y="153.8">10V</text>
<text x="209.3" y="151.4">X5R</text>
<text x="209.3" y="153.8">10V</text>
<text x="245.1" y="151.4">X5R</text>
<text x="245.1" y="153.8">10V</text>
<text x="161.5" y="156.2">C0402</text>
<text x="209.3" y="156.2">C0603</text>
<text x="245.1" y="156.2">C0603</text>
<text x="82.7" y="184.6">BGA395_14R00X14R00X1R24</text>
<text x="195.4" y="185.1">Design Name</text>
<text x="195.4" y="192.2">Size</text>
<text x="197.8" y="194.6">A4</text>
<text x="205" y="192.2">Page Name</text>
<text x="271.8" y="192.2">Rev</text>
<text x="271.8" y="194.6">1.2</text>
<text x="195.4" y="199.4">Date:</text>
<text x="207.9" y="199.7">Tuesday, August 31, 2021</text>
<text x="243.2" y="199.4">Sheet</text>
<text x="255.1" y="199.7">8</text>
<text x="262.3" y="199.4">of</text>
<text x="269.5" y="199.7">14</text>
</g>
<g font-size="1.7">
<text x="36.2" y="8">5</text>
<text x="91" y="8">4</text>
<text x="145.9" y="8">3</text>
<text x="200.7" y="8">2</text>
<text x="255.6" y="8">1</text>
<text x="6.9" y="34.2">D</text>
<text x="283.6" y="34.2">D</text>
<text x="6.9" y="82.3">C</text>
<text x="283.6" y="82.3">C</text>
<text x="6.9" y="130.4">B</text>
<text x="283.6" y="130.4">B</text>
<text x="6.9" y="178.5">A</text>
<text x="283.6" y="178.5">A</text>
<text x="36.2" y="202.8">5</text>
<text x="91" y="202.8">4</text>
<text x="145.9" y="202.8">3</text>
<text x="200.7" y="202.8">2</text>
<text x="255.6" y="202.8">1</text>
</g>
</svg>
